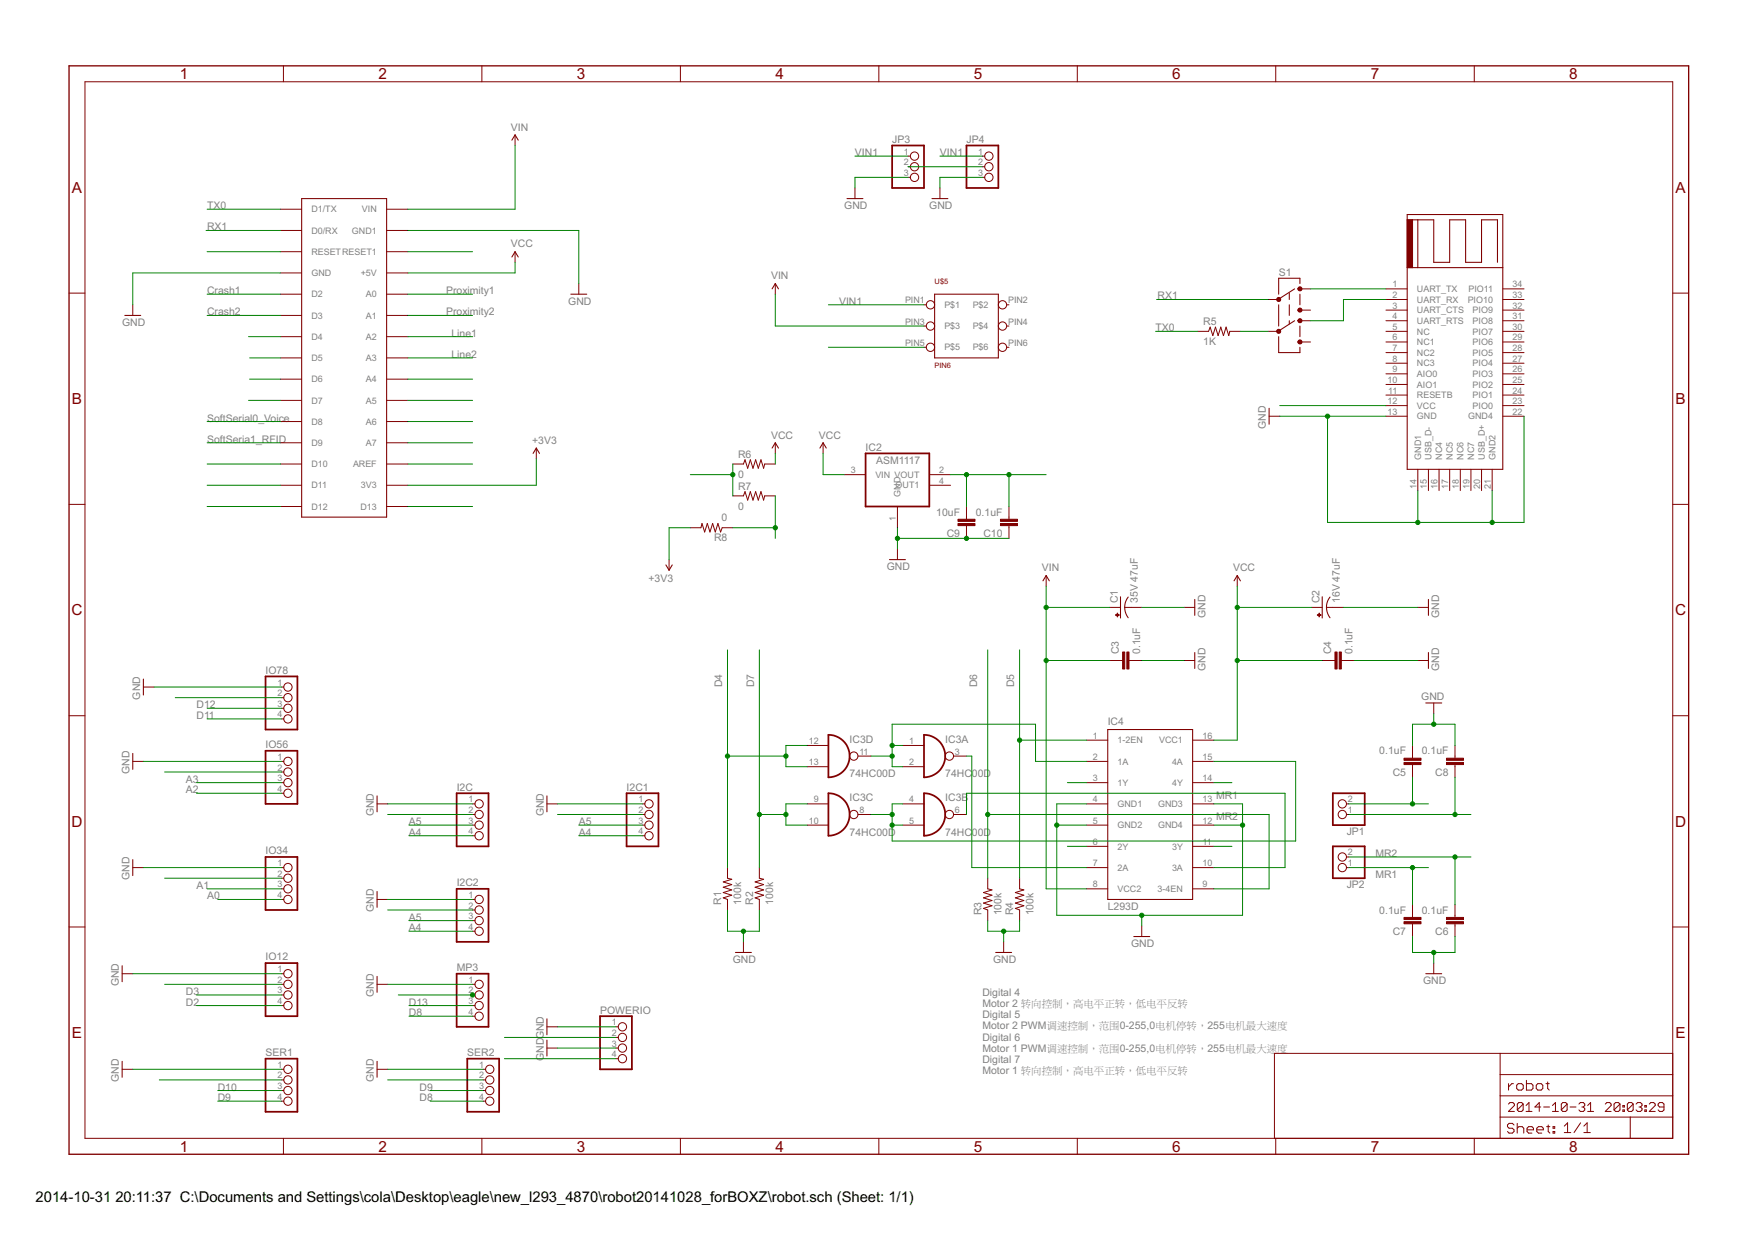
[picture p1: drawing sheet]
<svg xmlns="http://www.w3.org/2000/svg" width="420mm" height="297mm" viewBox="0 0 420 297" stroke-linecap="round" stroke-linejoin="round" font-family="sans-serif">
<g fill="#800000" stroke="#800000" stroke-width=".24">
<path d="M336.5 52.6h1.3v11.4h-1.3z"/>
<path d="M315.4 146.6h.1v.9h-.1z"/>
<path d="M315 147h.9v.2h-.9z"/>
<path d="M267.1 146.6h.2v.9h-.2z"/>
<path d="M266.8 147h.9v.2h-.9z"/>
<path d="M320.3 155.9h.5v4.1h-.5z"/>
<path d="M319.2 155.9h.5v4.1h-.5z"/>
<path d="M269.5 155.9h.5v4.1h-.5z"/>
<path d="M268.5 155.9h.5v4.1h-.5z"/>
<path d="M335.7 181.3h4.1v.5h-4.1z"/>
<path d="M335.7 182.4h4.1v.5h-4.1z"/>
<path d="M345.9 219.4h4.1v.5h-4.1z"/>
<path d="M345.9 220.4h4.1v.5h-4.1z"/>
<path d="M335.7 219.4h4.1v.5h-4.1z"/>
<path d="M335.7 220.4h4.1v.5h-4.1z"/>
<path d="M345.9 181.3h4.1v.5h-4.1z"/>
<path d="M345.9 182.4h4.1v.5h-4.1z"/>
<path d="M229.1 124.2h4.1v.5h-4.1z"/>
<path d="M229.1 125.2h4.1v.5h-4.1z"/>
<path d="M239.2 124.2h4.1v.5h-4.1z"/>
<path d="M239.2 125.2h4.1v.5h-4.1z"/>
</g>
<g fill="none" stroke="#800000" stroke-width=".25">
<path d="M122.4 33.5l.8-1.2 .7 1.2M72.1 47.5h20.4v76.2h-20.4zM202.5 47.5h3.9M222.9 47.5h3.8M336.5 51.3h22.9v60.9h-22.9zM336.5 52.6h6.4v10.1h3.8v-10.1h3.8v10.1h3.8v-10.1h3.8v10.1M337.8 52.6v11.4M339 52.6v11.4M29.8 75.4h3.9M122.4 61.5l.8-1.3 .7 1.3M136.5 70.4h3.8M184.6 69.1l.8-1.3 .8 1.3"/>
<path d="M223.5 70.4h15.2v15.2h-15.2zM305.8 72.9v5.1M308.3 70.1v1.5M308.3 72.9v2.5M308.3 76.7v.8M309.6 69.1l-3.6 2.3M309.6 76.7l-3.6 2.3M310.9 67.8v-1.3h-5.1v3.9M310.9 70.4v2.5M310.9 78v2.5M336.5 64h22.9M303.5 97.6v3.9"/>
<path d="M305.8 80.5v3.8h5.1v-1.2M127.5 108.4l.7-1.2 .8 1.2M184.6 107.2l.8-1.3 .8 1.3M196.1 107.2l.7-1.3 .8 1.3M159.2 135.1l.8 1.3 .8-1.3M212.7 133.8h3.8M249.4 138.9l.8-1.3 .7 1.3M295.1 138.9l.8-1.3 .7 1.3M267.9 142.7v5.1M269.8 142.8a4 4 0 0 0 0 4.9M285.7 143.4v3.8M285.7 156.1v3.8"/>
<path d="M316.2 142.7v5.1M318.1 142.8a4 4 0 0 0 0 4.9M341.6 143.4v3.8M341.6 156.1v3.8M34.3 162.4v3.8M264.9 174.5h20.3v40.6h-20.3zM341 168.1h3.8M31.7 180.2v3.8M90.2 190.4v3.8M130.8 190.4v3.8M31.7 205.6v3.8M90.2 213.2v3.8"/>
<path d="M29.2 231v3.8M90.2 233.5v3.8M175.9 227.8h3.8M238.1 227.8h3.8M271.1 224h3.8M341 232.9h3.8M29.2 253.8v3.8M90.2 253.8v3.8M130.8 243.7v3.8M130.8 248.8v3.8"/>
</g>
<g fill="none" stroke="#800000" stroke-width=".24">
<path d="M20.3 19.6h379.7v252.6h-379.7zM67.8 15.7v3.9M115.2 15.7v3.9M162.7 15.7v3.9M210.2 15.7v3.9M257.6 15.7v3.9M305.1 15.7v3.9M352.6 15.7v3.9M123.2 32.3v2.5M217.1 37.3h.6M217.1 39.9h.6M234.9 37.3h.6"/>
<path d="M234.9 39.9h.6M67.1 50h5M67.1 55.1h5M92.5 50h5M92.5 55.1h5M204.4 45v2.5M217.1 42.4h.6M224.8 45v2.5M234.9 42.4h.6M16.5 70.1h3.8M31.7 72.9v2.5M67.1 60.2h5"/>
<path d="M67.1 65.3h5M67.1 70.4h5M67.1 75.4h5M92.5 60.2h5M92.5 65.3h5M92.5 70.4h5M92.5 75.4h5M123.2 60.2v2.5M138.4 67.8v2.6M185.4 67.8v2.6M221 72.9h.5M221 78h.5"/>
<path d="M240.7 72.9h.6M240.7 78h.6M286.5 79.2h2.5l.4-1 .6 2.1 .7-2.1 .6 2.1 .6-2.1 .7 2.1 .6-2.1 .6 2.1 .3-1.1h2.5M303.2 79.2h2.6M303.2 71.6h2.6M310.9 76.7h2.5M310.9 74.2h2.5M310.9 69.1h2.5M331.4 79.2h5.1M331.4 76.7h5.1M331.4 74.2h5.1M331.4 71.6h5.1"/>
<path d="M331.4 69.1h5.1M359.4 79.2h5M359.4 76.7h5M359.4 74.2h5M359.4 71.6h5M359.4 69.1h5M400 70.1h3.8M67.1 80.5h5M67.1 85.6h5M67.1 90.7h5M67.1 95.8h5M92.5 80.5h5"/>
<path d="M92.5 85.6h5M92.5 90.7h5M92.5 95.8h5M221 83.1h.5M240.7 83.1h.6M303.5 99.5h2.5M310.9 81.8h2.5M331.4 89.4h5.1M331.4 91.9h5.1M331.4 99.5h5.1M331.4 81.8h5.1M331.4 84.3h5.1"/>
<path d="M331.4 86.9h5.1M331.4 97h5.1M331.4 94.5h5.1M359.4 89.4h5M359.4 91.9h5M359.4 99.5h5M359.4 81.8h5M359.4 84.3h5M359.4 86.9h5M359.4 97h5M359.4 94.5h5M67.1 100.8h5"/>
<path d="M67.1 105.9h5M67.1 111h5M67.1 116.1h5M92.5 100.8h5M92.5 105.9h5M92.5 111h5M92.5 116.1h5M128.2 107.2v2.5M175.2 111h2.6l.4-1 .6 2 .6-2 .7 2 .6-2 .6 2 .7-2 .6 2 .3-1h2.5M175.2 118.6h2.6l.4-1 .6 2 .6-2 .7 2 .6-2 .6 2 .7-2 .6 2 .3-1h2.5M185.4 105.9v2.5M196.8 105.9v2.5"/>
<path d="M201.9 113.5h5.1M222.2 116.1h5.1M222.2 113.5h5.1M339 112.2v5.1M341.6 112.2v5.1M344.1 112.2v5.1M346.7 112.2v5.1M349.2 112.2v5.1M351.7 112.2v5.1M354.3 112.2v5.1M356.8 112.2v5.1M16.5 120.6h3.8"/>
<path d="M67.1 121.1h5M92.5 121.1h5M160 133.8v2.6M165.1 126.2h2.5l.3-1 .6 2 .6-2 .7 2 .6-2 .6 2 .7-2 .6 2 .4-1h2.5M214.6 121.1v5.1M214.6 131.3v2.5M231.1 121.1v3.1M231.1 125.7v3.1M241.3 121.1v3.1M241.3 125.7v3.1M250.2 137.6v2.6M295.9 137.6v2.6"/>
<path d="M400 120.6h3.8M265.4 145.3h2.5M265.4 158h3.1M269 145.3h4M270 158h3M283.2 145.3h2.5M283.2 158h2.5M313.6 145.3h2.6M316.2 158h3M317.2 145.3h4.1M320.8 158h3M339 145.3h2.6"/>
<path d="M339 158h2.6M16.5 171.2h3.8M34.3 164.3h2.5M67.3 164.3h.6M67.3 166.9h.6M67.3 169.4h.6M67.3 171.9h.6M193 178.3h5.1M215.9 178.3h5.1M259.8 177h5.1M285.2 177h5.1M337.8 178.3v3"/>
<path d="M342.9 168.1v2.6M347.9 178.3v3M400 171.2h3.8M31.7 182.1h2.6M67.3 182.1h.6M67.3 184.6h.6M67.3 187.2h.6M67.3 189.7h.6M90.2 192.3h2.5M113 192.3h.6M113 194.8h.6M113 197.3h.6"/>
<path d="M113 199.9h.6M130.8 192.3h2.5M153.6 192.3h.6M153.6 194.8h.6M153.6 197.3h.6M153.6 199.9h.6M193 192.3h5.1M193 197.3h5.1M193 183.4h5.1M205.2 194.8h3.1M205.2 180.8h3.1M215.9 192.3h5.1"/>
<path d="M215.9 197.3h5.1M215.9 183.4h5.1M228 194.8h3.1M228 180.8h3.1M259.8 182.1h5.1M259.8 187.2h5.1M259.8 192.3h5.1M259.8 197.3h5.1M285.2 182.1h5.1M285.2 187.2h5.1M285.2 192.3h5.1M285.2 197.3h5.1"/>
<path d="M322 192.3h.5M322 194.8h.5M337.8 182.9v3M347.9 182.9v3M31.7 207.5h2.6M67.3 207.5h.6M67.3 210h.6M67.3 212.6h.6M67.3 215.1h.6M90.2 215.1h2.5M113 215.1h.6M113 217.6h.6"/>
<path d="M174 207.5v2.5l1 .3-2 .6 2 .7-2 .6 2 .6-2 .7 2 .6-2 .6 1 .4v2.5M181.6 207.5v2.5l1 .3-2 .6 2 .7-2 .6 2 .6-2 .7 2 .6-2 .6 1 .4v2.5M236.2 210v2.6l1 .2-2 .7 2 .6-2 .6 2 .7-2 .6 2 .6-2 .7 1 .3v2.6M243.8 210v2.6l1 .2-2 .7 2 .6-2 .6 2 .7-2 .6 2 .6-2 .7 1 .3v2.6M259.8 207.5h5.1M259.8 212.6h5.1M259.8 202.4h5.1M285.2 207.5h5.1M285.2 212.6h5.1M285.2 202.4h5.1M322 207.5h.5M322 205h.5"/>
<path d="M337.8 216.4v3M347.9 216.4v3M16.5 221.7h3.8M29.2 232.9h2.5M67.3 232.9h.6M67.3 235.4h.6M67.3 238h.6M90.2 235.4h2.5M113 235.4h.6M113 238h.6M113 220.2h.6M113 222.7h.6"/>
<path d="M177.8 225.3v2.5M240 225.3v2.5M273 221.4v2.6M337.8 220.9v3.1M342.9 230.3v2.6M347.9 220.9v3.1M400 221.7h3.8M29.2 255.7h2.5M67.3 240.5h.6M67.3 255.7h.6M67.3 258.3h.6M90.2 255.7h2.5"/>
<path d="M113 240.5h.6M113 243h.6M115.5 255.7h.6M115.5 258.3h.6M130.8 245.6h2.5M130.8 250.7h2.5M147.3 245.6h.6M147.3 248.1h.6M147.3 250.7h.6M147.3 253.2h.6M358.7 251.9v20.3M358.7 257h41.3"/>
<path d="M360.7 259.2v1.5M361.9 259.2h-.4l-.8 .7M363.1 259.2h.8l.4 .3v.8l-.4 .4h-.8l-.4-.4v-.8zM365 258.4v2.3h1.2l.4-.4v-.8l-.4-.3h-1.2M367.7 259.2h.8l.4 .3v.8l-.4 .4h-.8l-.3-.4v-.8zM369.7 259.2h.8M370.1 258.8v1.5l.4 .4M400 251.9h-95.2v20.3M67.3 260.8h.6M67.3 263.4h.6M67.8 272.2v3.9M115.2 272.2v3.9"/>
<path d="M115.5 260.8h.6M115.5 263.4h.6M162.7 272.2v3.9M210.2 272.2v3.9M257.6 272.2v3.9M305.1 272.2v3.9M352.6 272.2v3.9M358.7 267.2h41.3M358.7 262.1h41.3M360.7 264.1l.4-.4h.7l.3 .4v.3l-1.4 1.4h1.4M362.1 269l-.4-.3h-.8l-.4 .3v.5l.4 .3h.8l.4 .4v.4l-.4 .4h-.8l-.4-.4M362.8 268.7v2.3"/>
<path d="M362.8 269.8l.4-.3h.8l.4 .3v1.2M364.2 264.1v1.4l-.3 .3h-.7l-.4-.3M364.2 264.1l-.3-.4h-.7l-.4 .4v1.4M364.2 264.1l-1.4 1.4M364.9 265.8h1.5M364.9 264.4l.7-.7v2.1M365.2 270.2h1.5v-.4l-.4-.3h-.8l-.3 .3v.8l.3 .4h.8M367.5 270.2h1.6v-.4l-.4-.3h-.8l-.4 .3v.8l.4 .4h.8M368.4 264.8h-1.3l1-1.1v2.1M369.1 264.8h1.4M369.8 269.5h.8M370.2 269v1.6l.4 .4"/>
<path d="M371.2 265.8h1.5M371.2 264.4l.8-.7v2.1M371.4 269.5h.4v.3h-.4zM371.4 270.6h.4v.4h-.4zM374.1 269.3l.8-.8v2.4M374.1 270.9h1.5M374.8 264.1v1.4l-.4 .3h-.7l-.3-.3M374.8 264.1l-.4-.4h-.7l-.3 .4v1.4M374.8 264.1l-1.4 1.4M375.5 264.8h1.4M377.6 264.1l.3-.4h.7l.4 .4v.3l-.4 .4M378 268.5l-1.6 2.4"/>
<path d="M378.3 264.8h.3M378.6 264.8l.4 .3v.4l-.4 .3h-.7l-.3-.3M378.8 270.9h1.5M378.8 269.3l.7-.8v2.4M379.7 265.8h1.4M379.7 264.4l.7-.7v2.1M383.9 264.1l.3-.4h.7l.4 .4v.3l-1.4 1.4h1.4M387.4 264.1v1.4l-.4 .3h-.7l-.3-.3M387.4 264.1l-.4-.4h-.7l-.3 .4v1.4M387.4 264.1l-1.4 1.4M388.1 265.5h.4v.3h-.4zM388.1 264.4h.4v.4h-.4z"/>
<path d="M389.8 267.2v5M390.5 264.1v1.4l-.3 .3h-.7l-.4-.3M390.5 264.1l-.3-.4h-.7l-.4 .4v1.4M390.5 264.1l-1.4 1.4M391.2 264.1l.4-.4h.7l.4 .4v.3l-.4 .4M391.9 264.8h.4M392.3 264.8l.4 .3v.4l-.4 .3h-.7l-.4-.3M393.3 265.5h.4v.3h-.4zM393.3 264.4h.4v.4h-.4zM394.4 264.1l.4-.4h.7l.3 .4v.3l-1.4 1.4h1.4M397.9 264.8h-1l-.4-.4v-.3l.4-.4h.7l.3 .4v1.4l-.3 .3h-.7l-.4-.3"/>
<circle cx="218.7" cy="37.3" r=".99"/>
<circle cx="218.7" cy="39.9" r=".99"/>
<circle cx="236.5" cy="39.9" r=".99"/>
<circle cx="236.5" cy="37.3" r=".99"/>
<circle cx="218.7" cy="42.4" r=".99"/>
<circle cx="236.5" cy="42.4" r=".99"/>
<circle cx="222.5" cy="78" r=".99"/>
<circle cx="222.5" cy="72.9" r=".99"/>
<circle cx="239.7" cy="78" r=".99"/>
<circle cx="239.7" cy="72.9" r=".99"/>
<circle cx="222.5" cy="83.1" r=".99"/>
<circle cx="239.7" cy="83.1" r=".99"/>
<circle cx="68.9" cy="171.9" r=".99"/>
<circle cx="68.9" cy="169.4" r=".99"/>
<circle cx="68.9" cy="166.9" r=".99"/>
<circle cx="68.9" cy="164.3" r=".99"/>
<circle cx="68.9" cy="187.2" r=".99"/>
<circle cx="68.9" cy="189.7" r=".99"/>
<circle cx="68.9" cy="182.1" r=".99"/>
<circle cx="68.9" cy="184.6" r=".99"/>
<circle cx="114.6" cy="192.3" r=".99"/>
<circle cx="114.6" cy="194.8" r=".99"/>
<circle cx="114.6" cy="197.3" r=".99"/>
<circle cx="114.6" cy="199.9" r=".99"/>
<circle cx="155.2" cy="192.3" r=".99"/>
<circle cx="155.2" cy="194.8" r=".99"/>
<circle cx="155.2" cy="199.9" r=".99"/>
<circle cx="155.2" cy="197.3" r=".99"/>
<circle cx="204.2" cy="194.8" r=".99"/>
<circle cx="204.2" cy="180.8" r=".99"/>
<circle cx="227" cy="180.8" r=".99"/>
<circle cx="227" cy="194.8" r=".99"/>
<circle cx="321" cy="192.3" r=".99"/>
<circle cx="321" cy="194.8" r=".99"/>
<circle cx="68.9" cy="207.5" r=".99"/>
<circle cx="68.9" cy="215.1" r=".99"/>
<circle cx="68.9" cy="210" r=".99"/>
<circle cx="68.9" cy="212.6" r=".99"/>
<circle cx="114.6" cy="215.1" r=".99"/>
<circle cx="114.6" cy="217.6" r=".99"/>
<circle cx="321" cy="207.5" r=".99"/>
<circle cx="321" cy="205" r=".99"/>
<circle cx="68.9" cy="238" r=".99"/>
<circle cx="68.9" cy="232.9" r=".99"/>
<circle cx="68.9" cy="235.4" r=".99"/>
<circle cx="114.6" cy="222.7" r=".99"/>
<circle cx="114.6" cy="238" r=".99"/>
<circle cx="114.6" cy="235.4" r=".99"/>
<circle cx="114.6" cy="220.2" r=".99"/>
<circle cx="68.9" cy="240.5" r=".99"/>
<circle cx="68.9" cy="258.3" r=".99"/>
<circle cx="68.9" cy="255.7" r=".99"/>
<circle cx="114.6" cy="240.5" r=".99"/>
<circle cx="114.6" cy="243" r=".99"/>
<circle cx="117.1" cy="255.7" r=".99"/>
<circle cx="117.1" cy="258.3" r=".99"/>
<circle cx="148.8" cy="245.6" r=".99"/>
<circle cx="148.8" cy="250.7" r=".99"/>
<circle cx="148.8" cy="248.1" r=".99"/>
<circle cx="148.8" cy="253.2" r=".99"/>
<circle cx="68.9" cy="260.8" r=".99"/>
<circle cx="68.9" cy="263.4" r=".99"/>
<circle cx="117.1" cy="260.8" r=".99"/>
<circle cx="117.1" cy="263.4" r=".99"/>
</g>
<path d="M16.5 15.7h387.3v260.4h-387.3z" fill="none" stroke="#800000" stroke-width=".32"/>
<g fill="none" stroke="#800000" stroke-width=".42">
<path d="M213.3 34.8h7.7v10.2h-7.7zM231.1 34.8h7.6v10.2h-7.6zM207 108.4h15.2v12.7h-15.2zM63.5 161.8h7.6v12.7h-7.6zM63.5 179.6h7.6v12.7h-7.6zM198.1 175.7a5.1 5.1 0 0 1 5.1 5.1 5.1 5.1 0 0 1-5.1 5.1zM221 175.7a5.1 5.1 0 0 1 5 5.1 5.1 5.1 0 0 1-5 5.1zM109.2 189.7h7.6v12.7h-7.6zM149.8 189.7h7.7v12.7h-7.7zM198.1 189.7a5.1 5.1 0 0 1 5.1 5.1 5.1 5.1 0 0 1-5.1 5.1zM221 189.7a5.1 5.1 0 0 1 5 5.1 5.1 5.1 0 0 1-5 5.1zM318.7 189.7h7.6v7.6h-7.6z"/>
<path d="M63.5 205h7.6v12.6h-7.6zM109.2 212.6h7.6v12.7h-7.6zM318.7 202.4h7.6v7.6h-7.6zM63.5 230.3h7.6v12.7h-7.6zM109.2 232.9h7.6v12.7h-7.6zM63.5 253.2h7.6v12.7h-7.6zM111.7 253.2h7.7v12.7h-7.7zM143.5 243h7.6v12.7h-7.6z"/>
</g>
<g fill="#800000" stroke="#800000" stroke-width=".24">
<path d="M305.5 71.2a.49 .49 0 0 1 .7 .2 .49 .49 0 0 1-.3 .7 .49 .49 0 0 1-.6-.5h.2a.23 .23 0 0 1 .4-.2 .23 .23 0 0 1 0 .4 .23 .23 0 0 1-.3-.1l-.3-.1z" fill-rule="evenodd"/>
<path d="M310.6 68.7a.49 .49 0 0 1 .7 .2 .49 .49 0 0 1-.3 .7 .49 .49 0 0 1-.6-.5h.2a.23 .23 0 0 1 .3-.2 .23 .23 0 0 1 .1 .3 .23 .23 0 0 1-.4 0l-.2-.1z" fill-rule="evenodd"/>
<path d="M310.6 73.8a.49 .49 0 0 1 .7 .2 .49 .49 0 0 1-.3 .7 .49 .49 0 0 1-.6-.5h.2a.23 .23 0 0 1 .3-.3 .23 .23 0 0 1 .1 .4 .23 .23 0 0 1-.4 0l-.2-.1z" fill-rule="evenodd"/>
<path d="M310.6 76.3a.49 .49 0 0 1 .7 .2 .49 .49 0 0 1-.3 .7 .49 .49 0 0 1-.6-.5h.2a.23 .23 0 0 1 .3-.2 .23 .23 0 0 1 .1 .4 .23 .23 0 0 1-.4-.1l-.2-.1z" fill-rule="evenodd"/>
<path d="M310.6 81.4a.49 .49 0 0 1 .7 .2 .49 .49 0 0 1-.3 .7 .49 .49 0 0 1-.6-.5h.2a.23 .23 0 0 1 .3-.2 .23 .23 0 0 1 .1 .3 .23 .23 0 0 1-.4 0l-.2-.1z" fill-rule="evenodd"/>
<path d="M305.5 78.9a.49 .49 0 0 1 .7 .1 .49 .49 0 0 1-.3 .7 .49 .49 0 0 1-.6-.5h.2a.23 .23 0 0 1 .4-.2 .23 .23 0 0 1 0 .4 .23 .23 0 0 1-.3-.1l-.3-.1z" fill-rule="evenodd"/>
</g>
<g fill="none" stroke="#008000" stroke-width=".24">
<path d="M123.2 34.8v15.2h-25.7M204.4 37.3h12.7M217.1 39.9h17.8M224.8 37.3h10.1M49.3 55.1h17.8M49.5 50h17.6M97.5 55.1h40.9v12.7M217.1 42.4h-12.7v2.6M234.9 42.4h-10.1v2.6M49.5 60.2h17.6M49.5 75.4h17.6M49.5 70.4h17.6"/>
<path d="M67.1 65.3h-35.4v7.6M97.5 60.2h15.5M97.5 75.4h15.5M97.5 70.4h15.5M123.2 62.7v2.6h-25.7M185.4 70.4v7.6h35.6M198.1 72.9h22.9M276.3 79.2h10.2M276.6 71.6h26.6M296.6 79.2h6.6M313.4 69.1h18M331.4 71.6h-10.1v5.1h-7.9"/>
<path d="M59.4 80.5h7.7M59.4 95.8h7.7M59.7 85.6h7.4M59.7 90.7h7.4M97.5 80.5h15.5M97.5 85.6h15.5M97.5 90.7h15.5M97.5 95.8h15.5M198.1 83.1h22.9M306 99.5h25.4M306 97h25.4M317.5 99.5v25.4h46.9v-25.4"/>
<path d="M49.5 116.1h17.6M49.5 100.8h17.6M49.5 105.9h17.6M49.5 111h17.6M97.5 100.8h15.5M97.5 105.9h15.5M97.5 111h15.5M128.2 109.7v6.4h-30.7M165.1 113.5h10.1M175.2 111v7.6M185.4 108.4v2.6M185.4 118.6v10.2"/>
<path d="M196.8 108.4v5.1h5.1M227.3 113.5h22.9M231.1 113.5v7.6M241.3 113.5v7.6M339 117.3v7.6M356.8 117.3v7.6M49.5 121.1h17.6M97.5 121.1h15.5M165.1 126.2h-5.1v7.6M175.2 126.2h10.2M214.6 126.2v5.1M214.6 128.8h26.7"/>
<path d="M174 155.4v52.1M181.6 155.4v52.1M236.2 155.4v54.6M243.8 155.4v54.6M250.2 158h15.2M250.2 145.3h15.2M250.2 140.2v72.4h9.6M273 158h10.2M273 145.3h10.2M295.9 158h20.3M295.9 145.3h17.7M295.9 140.2v36.8h-5.6"/>
<path d="M321.3 145.3h17.7M323.8 158h15.2M36.8 164.3h30.5M41.9 166.9h25.4M49.5 171.9h17.8M49.5 169.4h17.8M193 178.3h-5.1v5.1h5.1M213.3 178.3h2.6M243.8 177h16M337.8 178.3v-5.1h10.1v5.1M342.9 170.7v2.5M34.3 182.1h33"/>
<path d="M39.4 184.6h27.9M47 189.7h20.3M47 187.2h20.3M92.7 192.3h20.3M92.7 194.8h20.3M97.8 197.3h15.2M97.8 199.9h15.2M133.3 192.3h20.3M133.3 194.8h20.3M138.4 197.3h15.2M138.4 199.9h15.2M174 180.8h13.9"/>
<path d="M181.6 194.8h6.3M193 192.3h-5.1v5h5.1M208.3 194.8h5M208.3 180.8h5M213.3 197.3h2.6M231.1 180.8h1.3v26.7h27.4M231.1 194.8v-5.1h76.2v17.8h-17M236.2 194.8h67.3v17.8h-13.2M252.7 197.3h7.1M255.2 187.2h4.6M259.8 182.1h-12.2v-8.9h-34.3v10.2h2.6M259.8 192.3h-7.1v26.6h44.4v-26.6h-6.8"/>
<path d="M290.3 182.1h19.5v19h-96.5v-8.8h2.6M290.3 197.3h6.8M290.3 187.2h4.3M322.5 192.3h19.1M322.5 194.8h29.2M337.8 185.9v6.4M347.9 185.9v8.9M34.3 207.5h33M39.4 210h27.9M49.5 212.6h17.8M52.1 215.1h15.2M92.7 215.1h20.3"/>
<path d="M92.7 217.6h20.3M174 217.6v5.1h7.6v-5.1M255.2 202.4h4.6M273 218.9v2.5M290.3 202.4h4.3M322.5 207.5h19.1M322.5 205h29.2M337.8 207.5v8.9M347.9 205v11.4M31.7 232.9h35.6M39.4 235.4h27.9M47 238h20.3"/>
<path d="M92.7 235.4h20.3M95.2 238h17.8M97.8 222.7h15.2M97.8 220.2h15.2M177.8 222.7v2.6M236.2 220.2v2.5h7.6v-2.5M240 222.7v2.6M337.8 224v3.8h10.1v-3.8M342.9 227.8v2.5M31.7 255.7h35.6M38.1 258.3h29.2M47 240.5h20.3"/>
<path d="M92.7 255.7h22.8M92.7 258.3h22.8M97.8 243h15.2M97.8 240.5h15.2M120.6 248.1h26.7M120.6 253.2h26.7M133.3 245.6h14M133.3 250.7h14M52.1 263.4h15.2M52.1 260.8h15.2M102.9 263.4h12.6M102.9 260.8h12.6"/>
</g>
<g fill="#008000" stroke="#008000" stroke-width=".24">
<circle cx="317.5" cy="99.5" r=".51"/>
<circle cx="356.8" cy="124.9" r=".51"/>
<circle cx="339" cy="124.9" r=".51"/>
<circle cx="273" cy="218.9" r=".51"/>
<circle cx="252.7" cy="197.3" r=".51"/>
<circle cx="297.1" cy="197.3" r=".51"/>
<circle cx="240" cy="222.7" r=".51"/>
<circle cx="177.8" cy="222.7" r=".51"/>
<circle cx="342.9" cy="227.8" r=".51"/>
<circle cx="342.9" cy="173.2" r=".51"/>
<circle cx="214.6" cy="128.8" r=".51"/>
<circle cx="231.1" cy="128.8" r=".51"/>
<circle cx="250.2" cy="158" r=".51"/>
<circle cx="250.2" cy="145.3" r=".51"/>
<circle cx="187.9" cy="194.8" r=".51"/>
<circle cx="181.6" cy="194.8" r=".51"/>
<circle cx="236.2" cy="194.8" r=".51"/>
<circle cx="243.8" cy="177" r=".51"/>
<circle cx="187.9" cy="180.8" r=".51"/>
<circle cx="174" cy="180.8" r=".51"/>
<circle cx="295.9" cy="145.3" r=".51"/>
<circle cx="295.9" cy="158" r=".51"/>
<circle cx="337.8" cy="207.5" r=".51"/>
<circle cx="347.9" cy="205" r=".51"/>
<circle cx="337.8" cy="192.3" r=".51"/>
<circle cx="347.9" cy="194.8" r=".51"/>
<circle cx="175.2" cy="113.5" r=".51"/>
<circle cx="113" cy="238" r=".51"/>
<circle cx="213.3" cy="197.3" r=".51"/>
<circle cx="213.3" cy="194.8" r=".51"/>
<circle cx="213.3" cy="180.8" r=".51"/>
<circle cx="213.3" cy="178.3" r=".51"/>
<circle cx="185.4" cy="126.2" r=".51"/>
<circle cx="231.1" cy="113.5" r=".51"/>
<circle cx="241.3" cy="113.5" r=".51"/>
</g>
<g font-size="4.1" fill="#800000">
<text x="43" y="18.9">1</text>
<text x="90.5" y="18.9">2</text>
<text x="138" y="18.9">3</text>
<text x="185.4" y="18.9">4</text>
<text x="232.9" y="18.9">5</text>
<text x="280.3" y="18.9">6</text>
<text x="327.8" y="18.9">7</text>
<text x="375.3" y="18.9">8</text>
<text x="17.2" y="46.1">A</text>
<text x="400.7" y="46.1">A</text>
<text x="17.2" y="96.7">B</text>
<text x="400.7" y="96.7">B</text>
<text x="17.1" y="147.2">C</text>
<text x="400.6" y="147.2">C</text>
<text x="17.1" y="197.7">D</text>
<text x="400.6" y="197.7">D</text>
<text x="17.2" y="248.3">E</text>
<text x="400.7" y="248.3">E</text>
<text x="43" y="275.4">1</text>
<text x="90.5" y="275.4">2</text>
<text x="138" y="275.4">3</text>
<text x="185.4" y="275.4">4</text>
<text x="232.9" y="275.4">5</text>
<text x="280.3" y="275.4">6</text>
<text x="327.8" y="275.4">7</text>
<text x="375.3" y="275.4">8</text>
</g>
<g font-size="4">
<text x="8.5" y="287.5">2014-10-31</text>
<text x="27.6" y="287.5">20:11:37 C:\Documents and Settings\cola\Desktop\eagle\new_l293_4870\robot20141028_forBOXZ\robot.sch (Sheet: 1/1)</text>
</g>
<g font-size="2.8" fill="#808080">
<text x="122.2" y="31.2">VIN</text>
<text x="213.3" y="34.2">JP3</text>
<text x="231.1" y="34.2">JP4</text>
<text x="204.4" y="37.3">VIN1</text>
<text x="224.8" y="37.3">VIN1</text>
<text x="49.5" y="50">TX0</text>
<text x="201.9" y="50">GND</text>
<text x="222.2" y="50">GND</text>
<text x="49.5" y="55.1">RX1</text>
<text x="122.2" y="59.2">VCC</text>
<text x="49.5" y="70.4">Crash1</text>
<text x="106.7" y="70.4">Proximity1</text>
<text x="184.4" y="66.8">VIN</text>
<text x="276.8" y="71.6">RX1</text>
<text x="305.8" y="66">S1</text>
<text x="29.2" y="78">GND</text>
<text x="49.5" y="75.4">Crash2</text>
<text x="106.7" y="75.4">Proximity2</text>
<text x="135.9" y="72.9">GND</text>
<text x="200.6" y="72.9">VIN1</text>
<text x="287.7" y="77.7">R5</text>
<text x="107.9" y="80.5">Line1</text>
<text x="276.3" y="79.2">TX0</text>
<text x="287.7" y="82.5">1K</text>
<text x="107.9" y="85.6">Line2</text>
<text x="49.5" y="100.8">SoftSerial0_Voice</text>
<text x="49.5" y="105.9">SoftSeria1_RFID</text>
<text x="127.2" y="106.2">+3V3</text>
<text x="184.4" y="104.9">VCC</text>
<text x="195.8" y="104.9">VCC</text>
<text x="207" y="107.8">IC2</text>
<text x="302.7" y="102.6" transform="rotate(-90 302.7 102.6)">GND</text>
<text x="176.5" y="109.5">R6</text>
<text x="209.5" y="111">ASM1117</text>
<text x="176.5" y="114.3">0</text>
<text x="176.5" y="117.1">R7</text>
<text x="172.6" y="124.7">0</text>
<text x="176.5" y="121.9">0</text>
<text x="223.9" y="123.3">10uF</text>
<text x="233.3" y="123.3">0.1uF</text>
<text x="170.8" y="129.5">R8</text>
<text x="226.4" y="128.4">C9</text>
<text x="235.2" y="128.4">C10</text>
<text x="212.1" y="136.4">GND</text>
<text x="249.1" y="136.6">VIN</text>
<text x="294.9" y="136.6">VCC</text>
<text x="155.1" y="139.2">+3V3</text>
<text x="267.3" y="144.3" transform="rotate(-90 267.3 144.3)">C1</text>
<text x="272.1" y="144.3" transform="rotate(-90 272.1 144.3)">35V 47uF</text>
<text x="288.3" y="147.8" transform="rotate(-90 288.3 147.8)">GND</text>
<text x="315.6" y="144.3" transform="rotate(-90 315.6 144.3)">C2</text>
<text x="320.4" y="144.3" transform="rotate(-90 320.4 144.3)">16V 47uF</text>
<text x="344.1" y="147.8" transform="rotate(-90 344.1 147.8)">GND</text>
<text x="63.5" y="161.1">IO78</text>
<text x="267.6" y="156.4" transform="rotate(-90 267.6 156.4)">C3</text>
<text x="272.6" y="156.4" transform="rotate(-90 272.6 156.4)">0.1uF</text>
<text x="288.3" y="160.5" transform="rotate(-90 288.3 160.5)">GND</text>
<text x="318.4" y="156.4" transform="rotate(-90 318.4 156.4)">C4</text>
<text x="323.4" y="156.4" transform="rotate(-90 323.4 156.4)">0.1uF</text>
<text x="344.1" y="160.5" transform="rotate(-90 344.1 160.5)">GND</text>
<text x="33.5" y="167.3" transform="rotate(-90 33.5 167.3)">GND</text>
<text x="172.7" y="164.3" transform="rotate(-90 172.7 164.3)">D4</text>
<text x="180.3" y="164.3" transform="rotate(-90 180.3 164.3)">D7</text>
<text x="233.7" y="164.3" transform="rotate(-90 233.7 164.3)">D6</text>
<text x="242.5" y="164.3" transform="rotate(-90 242.5 164.3)">D5</text>
<text x="339.9" y="167.4">GND</text>
<text x="47" y="169.4">D12</text>
<text x="47" y="171.9">D11</text>
<text x="264.9" y="173.5">IC4</text>
<text x="63.5" y="178.9">IO56</text>
<text x="203.2" y="177.6">IC3D</text>
<text x="226" y="177.6">IC3A</text>
<text x="31" y="185.1" transform="rotate(-90 31 185.1)">GND</text>
<text x="203.2" y="185.9">74HC00D</text>
<text x="226" y="185.9">74HC</text>
<text x="232.4" y="185.9">00D</text>
<text x="329.8" y="180.4">0.1uF</text>
<text x="333.1" y="185.5">C5</text>
<text x="340" y="180.4">0.1uF</text>
<text x="343.2" y="185.5">C8</text>
<text x="44.4" y="187.2">A3</text>
<text x="44.4" y="189.7">A2</text>
<text x="109.2" y="189.1">I2C</text>
<text x="149.8" y="189.1">I2C1</text>
<text x="203.2" y="191.6">IC3C</text>
<text x="226" y="191.6">IC3B</text>
<text x="290.8" y="191">MR1</text>
<text x="89.4" y="195.3" transform="rotate(-90 89.4 195.3)">GND</text>
<text x="97.8" y="197.3">A5</text>
<text x="130" y="195.3" transform="rotate(-90 130 195.3)">GND</text>
<text x="138.4" y="197.3">A5</text>
<text x="290.8" y="196.1">MR2</text>
<text x="97.8" y="199.9">A4</text>
<text x="138.4" y="199.9">A4</text>
<text x="203.2" y="199.9">74HC00D</text>
<text x="226" y="199.9">74HC</text>
<text x="232.4" y="199.9">00D</text>
<text x="322" y="199.7">JP1</text>
<text x="63.5" y="204.3">IO34</text>
<text x="328.9" y="204.9">MR2</text>
<text x="31" y="210.5" transform="rotate(-90 31 210.5)">GND</text>
<text x="47" y="212.6">A1</text>
<text x="49.5" y="215.1">A0</text>
<text x="109.2" y="211.9">I2C2</text>
<text x="322" y="212.4">JP2</text>
<text x="328.9" y="210">MR1</text>
<text x="89.4" y="218.1" transform="rotate(-90 89.4 218.1)">GND</text>
<text x="97.8" y="220.2">A5</text>
<text x="172.5" y="216.4" transform="rotate(-90 172.5 216.4)">R1</text>
<text x="177.3" y="216.4" transform="rotate(-90 177.3 216.4)">100k</text>
<text x="180.1" y="216.4" transform="rotate(-90 180.1 216.4)">R2</text>
<text x="184.9" y="216.4" transform="rotate(-90 184.9 216.4)">100k</text>
<text x="234.7" y="218.9" transform="rotate(-90 234.7 218.9)">R3</text>
<text x="239.5" y="218.9" transform="rotate(-90 239.5 218.9)">100k</text>
<text x="242.3" y="218.9" transform="rotate(-90 242.3 218.9)">R4</text>
<text x="247.1" y="218.9" transform="rotate(-90 247.1 218.9)">100k</text>
<text x="264.9" y="217.6">L293D</text>
<text x="329.8" y="218.5">0.1uF</text>
<text x="340" y="218.5">0.1uF</text>
<text x="97.8" y="222.7">A4</text>
<text x="270.5" y="226.5">GND</text>
<text x="333.1" y="223.6">C7</text>
<text x="343.2" y="223.6">C6</text>
<text x="63.5" y="229.7">IO12</text>
<text x="109.2" y="232.2">MP3</text>
<text x="175.2" y="230.3">GND</text>
<text x="237.5" y="230.3">GND</text>
<text x="28.4" y="235.9" transform="rotate(-90 28.4 235.9)">GND</text>
<text x="44.4" y="238">D3</text>
<text x="89.4" y="238.4" transform="rotate(-90 89.4 238.4)">GND</text>
<text x="234.9" y="238.2">Digital 4</text>
<text x="340.3" y="235.4">GND</text>
<text x="44.4" y="240.5">D2</text>
<text x="97.8" y="243">D8</text>
<text x="97.8" y="240.5">D13</text>
<text x="143.5" y="242.4">POWERIO</text>
<text x="234.9" y="240.9">Motor 2 转向控制，高电平正转，低电平反转</text>
<text x="234.9" y="243.5">Digital 5</text>
<text x="234.9" y="246.2">Motor 2 PWM调速控制，范围0-255,0电机停转，255电机最大速度</text>
<text x="234.9" y="248.9">Digital 6</text>
<text x="234.9" y="251.5">Motor 1 PWM调速控制，范围0-255,0电机停转，255电机最大速度</text>
<text x="63.5" y="252.6">SER1</text>
<text x="111.7" y="252.6">SER2</text>
<text x="130" y="253.7" transform="rotate(-90 130 253.7)">GNDGND</text>
<text x="234.9" y="254.2">Digital 7</text>
<text x="234.9" y="256.9">Motor 1 转向控制，高电平正转，低电平反转</text>
<text x="28.4" y="258.7" transform="rotate(-90 28.4 258.7)">GND</text>
<text x="52.1" y="263.4">D9</text>
<text x="52.1" y="260.8">D10</text>
<text x="89.4" y="258.7" transform="rotate(-90 89.4 258.7)">GND</text>
<text x="100.3" y="260.8">D9</text>
<text x="100.3" y="263.4">D8</text>
</g>
<g font-size="2.4" fill="#808080">
<text x="216.2" y="37">1</text>
<text x="216.2" y="39.5">2</text>
<text x="233.9" y="37">1</text>
<text x="233.9" y="39.5">2</text>
<text x="216.2" y="42.1">3</text>
<text x="233.9" y="42.1">3</text>
<text x="74.5" y="50.8">D1/TX</text>
<text x="86.6" y="50.8">VIN</text>
<text x="74.5" y="55.9">D0/RX</text>
<text x="84.2" y="55.9">GND1</text>
<text x="74.5" y="61">RESETRESET1</text>
<text x="74.5" y="66">GND</text>
<text x="74.5" y="71.1">D2</text>
<text x="86.3" y="66">+5V</text>
<text x="87.5" y="71.1">A0</text>
<text x="333" y="71.3">2</text>
<text x="333" y="68.7">1</text>
<text x="338.8" y="69.8">UART_TX</text>
<text x="351.1" y="69.8">PIO11</text>
<text x="361.7" y="71.3">33</text>
<text x="361.7" y="68.7">34</text>
<text x="74.5" y="76.2">D3</text>
<text x="87.5" y="76.2">A1</text>
<text x="216.4" y="72.5">PIN1</text>
<text x="216.4" y="77.6">PIN3</text>
<text x="225.8" y="73.7">P$1</text>
<text x="232.6" y="73.7">P$2</text>
<text x="241.1" y="72.5">PIN2</text>
<text x="241.1" y="77.6">PIN4</text>
<text x="333" y="73.8">3</text>
<text x="333" y="76.3">4</text>
<text x="338.8" y="74.9">UART_CTS</text>
<text x="338.8" y="77.5">UART_RTS</text>
<text x="338.8" y="72.4">UART_RX</text>
<text x="351" y="72.4">PIO10</text>
<text x="352.2" y="77.5">PIO8</text>
<text x="352.2" y="74.9">PIO9</text>
<text x="361.7" y="76.3">31</text>
<text x="361.7" y="73.8">32</text>
<text x="74.5" y="81.3">D4</text>
<text x="87.5" y="81.3">A2</text>
<text x="216.4" y="82.7">PIN5</text>
<text x="225.8" y="78.7">P$3</text>
<text x="225.8" y="83.8">P$5</text>
<text x="232.6" y="78.7">P$4</text>
<text x="232.6" y="83.8">P$6</text>
<text x="241.1" y="82.7">PIN6</text>
<text x="333" y="78.9">5</text>
<text x="333" y="81.4">6</text>
<text x="333" y="84">7</text>
<text x="338.8" y="80">NC</text>
<text x="338.8" y="82.5">NC1</text>
<text x="352.2" y="82.5">PIO6</text>
<text x="352.2" y="80">PIO7</text>
<text x="361.7" y="84">28</text>
<text x="361.7" y="81.4">29</text>
<text x="361.7" y="78.9">30</text>
<text x="74.5" y="86.4">D5</text>
<text x="87.5" y="86.4">A3</text>
<text x="333" y="89">9</text>
<text x="333" y="86.5">8</text>
<text x="338.8" y="85.1">NC2</text>
<text x="338.8" y="87.6">NC3</text>
<text x="352.2" y="87.6">PIO4</text>
<text x="352.2" y="85.1">PIO5</text>
<text x="361.7" y="89">26</text>
<text x="361.7" y="86.5">27</text>
<text x="74.5" y="91.4">D6</text>
<text x="87.5" y="91.4">A4</text>
<text x="331.8" y="91.6">10</text>
<text x="332" y="94.1">11</text>
<text x="338.8" y="90.2">AIO0</text>
<text x="338.8" y="92.7">AIO1</text>
<text x="338.8" y="95.2">RESETB</text>
<text x="352.2" y="95.2">PIO1</text>
<text x="352.2" y="92.7">PIO2</text>
<text x="352.2" y="90.2">PIO3</text>
<text x="361.7" y="94.1">24</text>
<text x="361.7" y="91.6">25</text>
<text x="74.5" y="96.5">D7</text>
<text x="74.5" y="101.6">D8</text>
<text x="87.5" y="96.5">A5</text>
<text x="87.5" y="101.6">A6</text>
<text x="331.8" y="99.2">13</text>
<text x="331.8" y="96.7">12</text>
<text x="338.8" y="100.3">GND</text>
<text x="338.8" y="97.8">VCC</text>
<text x="351.1" y="100.3">GND4</text>
<text x="352.2" y="97.8">PIO0</text>
<text x="361.7" y="99.2">22</text>
<text x="361.7" y="96.7">23</text>
<text x="74.5" y="106.7">D9</text>
<text x="87.5" y="106.7">A7</text>
<text x="74.5" y="111.7">D10</text>
<text x="84.4" y="111.7">AREF</text>
<text x="203.5" y="113.2">3</text>
<text x="224.6" y="113.2">2</text>
<text x="339.8" y="109.9" transform="rotate(-90 339.8 109.9)">GND1</text>
<text x="342.4" y="109.9" transform="rotate(-90 342.4 109.9)">USB_D-</text>
<text x="344.9" y="109.9" transform="rotate(-90 344.9 109.9)">NC4</text>
<text x="347.4" y="109.9" transform="rotate(-90 347.4 109.9)">NC5</text>
<text x="350" y="109.9" transform="rotate(-90 350 109.9)">NC6</text>
<text x="352.5" y="109.9" transform="rotate(-90 352.5 109.9)">NC7</text>
<text x="355.1" y="109.9" transform="rotate(-90 355.1 109.9)">USB_D+</text>
<text x="357.6" y="109.9" transform="rotate(-90 357.6 109.9)">GND2</text>
<text x="74.5" y="116.8">D11</text>
<text x="86.3" y="116.8">3V3</text>
<text x="209.3" y="114.3">VIN VOUT</text>
<text x="214.2" y="116.8">OUT1</text>
<text x="215.4" y="118.8" transform="rotate(-90 215.4 118.8)">GND</text>
<text x="224.6" y="115.7">4</text>
<text x="338.7" y="117" transform="rotate(-90 338.7 117)">14</text>
<text x="341.2" y="117" transform="rotate(-90 341.2 117)">15</text>
<text x="343.8" y="117" transform="rotate(-90 343.8 117)">16</text>
<text x="346.3" y="117" transform="rotate(-90 346.3 117)">17</text>
<text x="348.9" y="117" transform="rotate(-90 348.9 117)">18</text>
<text x="351.4" y="117" transform="rotate(-90 351.4 117)">19</text>
<text x="353.9" y="117" transform="rotate(-90 353.9 117)">20</text>
<text x="356.5" y="117" transform="rotate(-90 356.5 117)">21</text>
<text x="74.5" y="121.9">D12</text>
<text x="86.2" y="121.9">D13</text>
<text x="214.3" y="124.7" transform="rotate(-90 214.3 124.7)">1</text>
<text x="66.3" y="164">1</text>
<text x="66.3" y="166.5">2</text>
<text x="66.3" y="169">3</text>
<text x="66.3" y="171.6">4</text>
<text x="193.4" y="177.9">12</text>
<text x="217.4" y="177.9">1</text>
<text x="261.4" y="176.7">1</text>
<text x="267.2" y="177.8">1-2EN</text>
<text x="277.2" y="177.8">VCC1</text>
<text x="287.5" y="176.7">16</text>
<text x="66.3" y="181.7">1</text>
<text x="66.3" y="184.3">2</text>
<text x="193.4" y="183">13</text>
<text x="205.5" y="180.5">11</text>
<text x="217.4" y="183">2</text>
<text x="228.4" y="180.5">3</text>
<text x="261.4" y="181.7">2</text>
<text x="267.2" y="182.9">1A</text>
<text x="280.3" y="182.9">4A</text>
<text x="287.5" y="181.7">15</text>
<text x="66.3" y="186.8">3</text>
<text x="66.3" y="189.4">4</text>
<text x="112" y="191.9">1</text>
<text x="152.7" y="191.9">1</text>
<text x="194.6" y="191.9">9</text>
<text x="217.4" y="191.9">4</text>
<text x="261.4" y="186.8">3</text>
<text x="261.4" y="191.9">4</text>
<text x="267.2" y="187.9">1Y</text>
<text x="280.3" y="187.9">4Y</text>
<text x="287.5" y="186.8">14</text>
<text x="287.5" y="191.9">13</text>
<text x="322.3" y="191.9">2</text>
<text x="112" y="194.4">2</text>
<text x="112" y="197">3</text>
<text x="152.7" y="194.4">2</text>
<text x="152.7" y="197">3</text>
<text x="193.4" y="197">10</text>
<text x="205.5" y="194.4">8</text>
<text x="217.4" y="197">5</text>
<text x="228.4" y="194.4">6</text>
<text x="261.4" y="197">5</text>
<text x="267.2" y="193">GND1</text>
<text x="276.9" y="193">GND3</text>
<text x="287.5" y="197">12</text>
<text x="322.3" y="194.4">1</text>
<text x="112" y="199.5">4</text>
<text x="152.7" y="199.5">4</text>
<text x="261.4" y="202.1">6</text>
<text x="267.2" y="198.1">GND2</text>
<text x="267.2" y="203.2">2Y</text>
<text x="276.9" y="198.1">GND4</text>
<text x="280.3" y="203.2">3Y</text>
<text x="287.5" y="202.1">11</text>
<text x="66.3" y="207.1">1</text>
<text x="66.3" y="209.7">2</text>
<text x="261.4" y="207.1">7</text>
<text x="267.2" y="208.2">2A</text>
<text x="280.3" y="208.2">3A</text>
<text x="287.5" y="207.1">10</text>
<text x="322.3" y="207.1">1</text>
<text x="322.3" y="204.6">2</text>
<text x="66.3" y="212.2">3</text>
<text x="66.3" y="214.8">4</text>
<text x="112" y="214.8">1</text>
<text x="261.4" y="212.2">8</text>
<text x="267.2" y="213.3">VCC2</text>
<text x="276.8" y="213.3">3-4EN</text>
<text x="287.5" y="212.2">9</text>
<text x="112" y="217.3">2</text>
<text x="112" y="219.8">3</text>
<text x="112" y="222.4">4</text>
<text x="66.3" y="232.5">1</text>
<text x="66.3" y="235.1">2</text>
<text x="66.3" y="237.6">3</text>
<text x="112" y="235.1">1</text>
<text x="112" y="237.6">2</text>
<text x="66.3" y="240.1">4</text>
<text x="112" y="240.1">3</text>
<text x="112" y="242.7">4</text>
<text x="146.3" y="245.2">1</text>
<text x="146.3" y="247.8">2</text>
<text x="146.3" y="250.3">3</text>
<text x="66.3" y="255.4">1</text>
<text x="66.3" y="257.9">2</text>
<text x="114.6" y="255.4">1</text>
<text x="114.6" y="257.9">2</text>
<text x="146.3" y="252.8">4</text>
<text x="66.3" y="260.5">3</text>
<text x="66.3" y="263">4</text>
<text x="114.6" y="260.5">3</text>
<text x="114.6" y="263">4</text>
</g>
<g font-size="2" fill="#800000">
<text x="223.5" y="67.8">U$5</text>
<text x="223.5" y="88.1">PIN6</text>
</g>
</svg>
